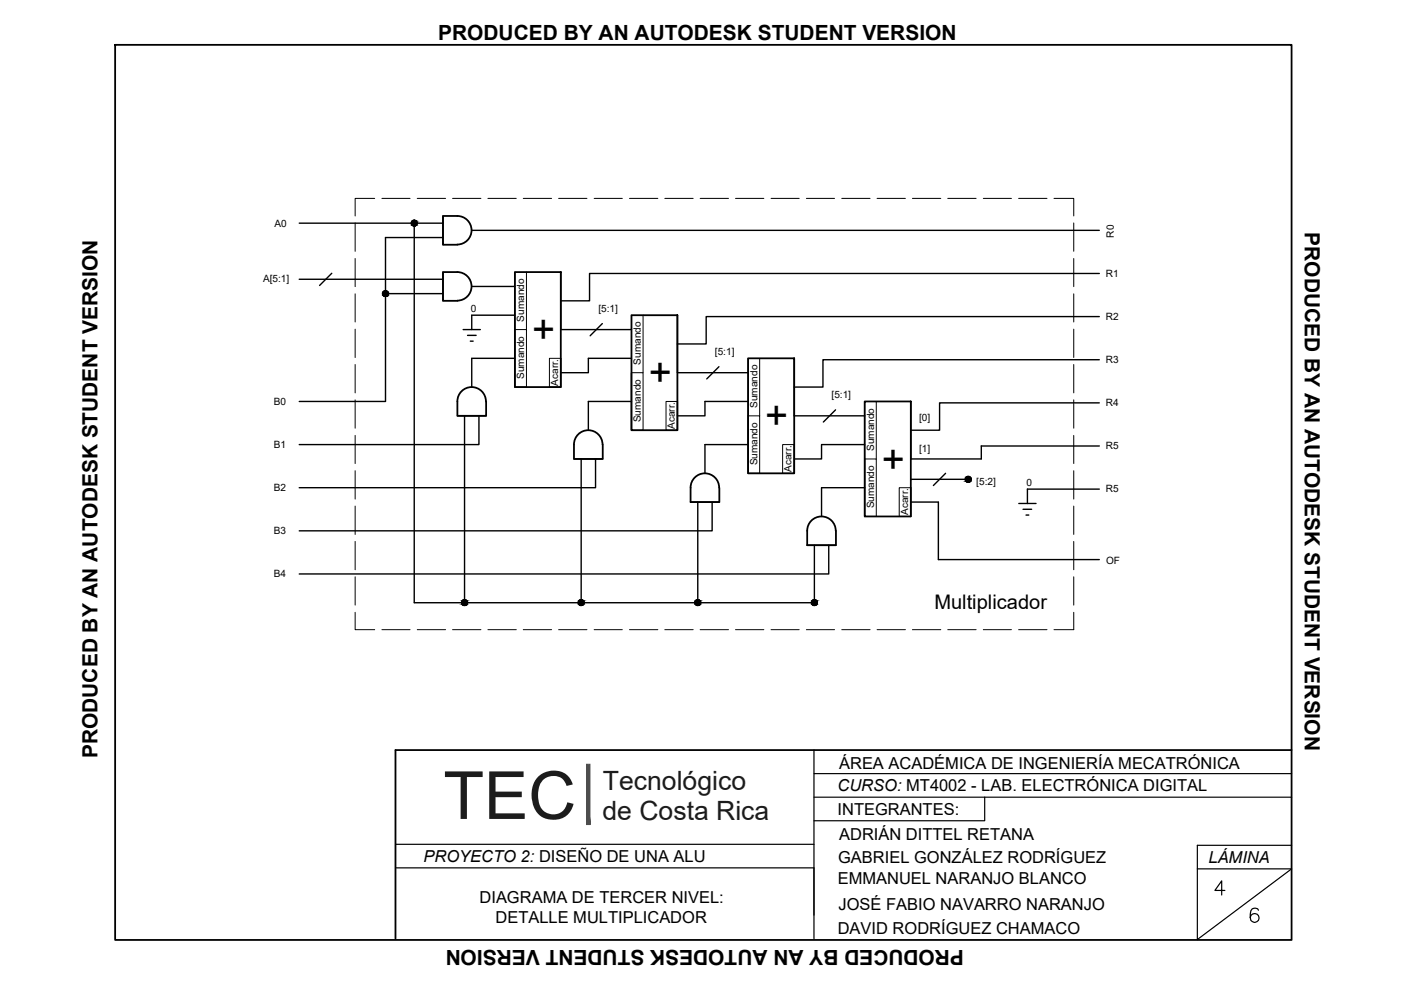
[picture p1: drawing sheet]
<svg xmlns="http://www.w3.org/2000/svg" width="297mm" height="210mm" viewBox="0 0 297 210" stroke-linecap="round" stroke-linejoin="round" font-family="sans-serif">
<!-- layer: Modulos -->
<path d="M109.2 57.7h9.7v24.4h-9.7zM133.9 66.8h9.7v24.4h-9.7zM158.6 76h9.8v24.4h-9.8zM183.3 85.1h9.8v24.4h-9.8z" fill="none" stroke="#000" stroke-width=".38"/>
<!-- layer: Cables -->
<g fill="none" stroke="#000" stroke-width=".3">
<path d="M63.4 59.2h30.5M63.4 47.3h30.5M70.3 57.9l-2.5 2.6M87.8 47.3v80.5h84.9v-12.2M93.9 57.7v6.1M93.9 45.8v6.1M93.9 50.4h-12.2v34.7h-18.3M100 48.8h133.1M118.9 57.7v12.2h15M233.1 58h-108.1v5.8h-6.1M81.7 62.3h12.2M98.2 69.9h3.6"/>
<path d="M99.1 71.1h1.9M99.7 72.3h.6M100 60.7h9.2M109.2 66.8h-9.2v3.1M109.2 69.9v12.2M109.2 76h-9.2v6.1M118.9 76v6.1M127.7 68.6l-2.6 2.6M133.9 76h-9.2v3h-5.8M133.9 79v12.2M143.6 66.8v12.2h15M152.4 77.8l-2.6 2.5"/>
<path d="M168.4 76v12.2h14.9M233.1 67.1h-83.4v5.8h-6.1M233.1 76.3h-58.6v5.8h-6.1M97 88.2h6.1M98.5 88.2v39.6M101.5 88.2v6.1h-38.1M121.7 97.3h6.1M123.2 97.3v30.5M126.3 97.3v6.1h-62.9M133.9 85.1h-9.2v6.1M143.6 85.1v6.1M158.6 85.1h-9.1v3.1h-5.9"/>
<path d="M158.6 88.2v12.2M158.6 94.3h-9.1v6.1M168.4 94.3v6.1M177.2 86.9l-2.6 2.6M183.3 94.3h-9.1v3h-5.8M183.3 97.3v12.2M193.1 85.1v12.2h15v-2.7h25M233.1 85.4h-33.9v5.8h-6.1M146.4 106.5h6.1M147.9 106.5v21.3M151 106.5v6.1h-87.6M171.1 115.6h6.1"/>
<path d="M175.7 115.6v6.1h-112.3M183.3 103.4h-9.1v6.1M193.1 103.4v6.1M193.1 106.5h5.9v12.1h34.1M193.1 101.6h12.2M200.5 100.4l-2.6 2.5M216 106.8h3.7M216.9 108h1.8M217.5 109.2h.6M233.1 103.7h-15.3v3.1"/>
<circle cx="87.8" cy="47.3" r=".61"/>
<circle cx="81.7" cy="62.2" r=".61"/>
<circle cx="205.3" cy="101.6" r=".61"/>
<circle cx="98.5" cy="127.8" r=".61"/>
<circle cx="123.2" cy="127.8" r=".61"/>
<circle cx="147.9" cy="127.8" r=".61"/>
<circle cx="172.6" cy="127.8" r=".61"/>
</g>
<!-- layer: Contorno -->
<path d="M24.4 9.5h249.4v189.8h-249.4zM93.9 57.7h3.1a3 3 0 0 1 3 3 3 3 0 0 1-3 3.1h-3.1zM97 51.8a3 3 0 0 0 3-3 3 3 0 0 0-3-3h-3.1v6.1h3.1M97 85.1v3.1h6.1v-3.1M97 85.1a3 3 0 0 1 3-3 3 3 0 0 1 3 3M127.7 94.2a3 3 0 0 0-3-3 3 3 0 0 0-3 3.1v3h6.1v-3M146.4 103.4a3 3 0 0 1 3-3 3 3 0 0 1 3.1 3M152.5 103.4v3.1h-6.1M171.1 112.5a3 3 0 0 1 3.1-3 3 3 0 0 1 3 3M177.2 112.6v3h-6.1M273.8 159h-190v40" fill="none" stroke="#000" stroke-width=".38"/>
<!-- layer: Componente_Detalle -->
<path d="M109.2 57.7v12.2h2.4v12.2h-2.4M111.6 57.7v12.2M118.9 76h-2.4v6.1h2.4M133.9 66.8v12.2h2.4v12.2h-2.4M136.3 66.8v12.2M158.6 76v12.2h2.5v12.2h-2.5M161.1 76v12.2M143.6 85.1h-2.4v6.1h2.4M168.4 94.3h-2.5v6.1h2.5M183.3 85.1v12.2h2.5v12.2h-2.5M185.8 85.1v12.2M193.1 103.4h-2.4v6.1h2.4" fill="none" stroke="#000" stroke-width=".21"/>
<!-- layer: Componentes -->
<path d="M146.4 103.4v3.1M171.1 112.6v3" fill="none" stroke="#000" stroke-width=".38"/>
<!-- layer: Cuadro_dashed -->
<g fill="none" stroke="#000" stroke-width=".21">
<path d="M75.3 47.3v6M75.3 54.8v6M79.4 42.1h-4.1v3.7M81 42.1h5.9M88.5 42.1h6M96 42.1h6M103.4 42.1h6.1M110.9 42.1h6.1M118.4 42.1h6M126 42.1h5.9M133.5 42.1h6M141 42.1h6"/>
<path d="M148.4 42.1h6.1M155.9 42.1h6.1M163.5 42.1h5.9M171 42.1h5.9M178.5 42.1h6M186 42.1h6M193.4 42.1h6.1M200.9 42.1h6.1M208.5 42.1h5.9M216 42.1h6M223.5 42.1h4.2v3.7M227.7 47.3v6"/>
<path d="M227.7 54.8v6M75.3 62.3v6M75.3 69.8v6M75.3 77.3v6M227.7 62.3v6M227.7 69.8v6M227.7 77.3v6M75.3 84.8v6M75.3 92.3v6M75.3 99.8v6M227.7 84.8v6M227.7 92.3v6"/>
<path d="M227.7 99.8v6M75.3 107.3v6M75.3 114.8v6M227.7 107.3v6M227.7 114.8v6M75.3 129.8v3.7h4.1M75.3 122.3v6M81 133.5h5.9M88.5 133.5h6M96 133.5h6M103.4 133.5h6.1M110.9 133.5h6.1"/>
<path d="M118.4 133.5h6M126 133.5h5.9M133.5 133.5h6M141 133.5h6M148.4 133.5h6.1M155.9 133.5h6.1M163.5 133.5h5.9M171 133.5h5.9M178.5 133.5h6M186 133.5h6M193.4 133.5h6.1M200.9 133.5h6.1"/>
<path d="M208.5 133.5h5.9M216 133.5h6M227.7 122.3v6M227.7 129.8v3.7h-4.2"/>
</g>
<!-- layer: Cables -->
<g fill="#000" stroke="#000" stroke-width=".21">
<path d="M87.8 46.7h.2zM87.7 46.7h.3z"/>
<path d="M87.7 46.7l.4 .1zM87.6 46.8h.5z"/>
<path d="M87.7 47.9h.3zM87.7 47.9h.2z"/>
<path d="M87.6 46.8h.6zM87.6 46.8h.6h-.7z"/>
<path d="M87.6 47.9h.5zM87.6 47.9h.4z"/>
<path d="M87.5 46.8l.8 .1zM87.5 46.8l.8 .1h-.9z"/>
<path d="M87.5 47.8h.7zM87.5 47.8l.6 .1z"/>
<path d="M87.4 46.9l.9 .1zM87.4 46.9l.9 .1h-1z"/>
<path d="M87.4 47.7h.9zM87.4 47.7l.8 .1z"/>
<path d="M87.3 47l1.1 .1zM87.3 47l1.1 .1z"/>
<path d="M87.3 47.7h1zM87.3 47.7h1z"/>
<path d="M87.3 47.1l1.1 .1v-.1zM87.3 47.1l1.1 .1h-1.2z"/>
<path d="M87.2 47.2l1.3 .1zM87.2 47.2l1.3 .1z"/>
<path d="M87.2 47.4l1.2 .1zM87.2 47.4l1.2 .1z"/>
<path d="M87.3 47.5l1 .2 .1-.2zM87.3 47.5l1 .2h-1z"/>
<path d="M87.2 47.3l1.2 .1 .1-.1zM87.2 47.3l1.2 .1h-1.2z"/>
<path d="M81.7 61.7h.2zM81.6 61.7h.3z"/>
<path d="M81.6 61.7h.4zM81.5 61.7h.5z"/>
<path d="M81.6 62.9h.3zM81.6 62.9h.2z"/>
<path d="M81.5 61.7l.6 .1zM81.5 61.7l.6 .1h-.7z"/>
<path d="M81.5 62.8h.5zM81.5 62.8l.4 .1z"/>
<path d="M81.4 61.8l.8 .1zM81.4 61.8l.8 .1h-.9z"/>
<path d="M81.4 62.8h.7zM81.4 62.8h.6z"/>
<path d="M81.3 61.9l.9 .1zM81.3 61.9l.9 .1h-1z"/>
<path d="M81.3 62.7h.9zM81.3 62.7l.8 .1z"/>
<path d="M81.2 62h1.1zM81.2 62h1.1z"/>
<path d="M81.2 62.6h1zM81.2 62.6l1 .1z"/>
<path d="M81.2 62l1.1 .2v-.2zM81.2 62l1.1 .2h-1.2z"/>
<path d="M81.1 62.2l1.3 .1zM81.1 62.2l1.3 .1z"/>
<path d="M81.1 62.4l1.2 .1v-.1zM81.1 62.4l1.2 .1h-1.1z"/>
<path d="M81.2 62.5h1.1zM81.2 62.5l1 .1z"/>
<path d="M81.1 62.3l1.2 .1 .1-.1zM81.1 62.3l1.2 .1h-1.2z"/>
<path d="M205.2 101h.3zM205.1 101h.4z"/>
<path d="M205.1 101l.5 .1zM205 101.1h.6z"/>
<path d="M205.1 102.2h.4zM205.1 102.2l.2 .1z"/>
<path d="M205 101.1l.6 .1zM205 101.1l.6 .1h-.7z"/>
<path d="M205 102.2h.6zM205 102.2h.5z"/>
<path d="M204.9 101.2h.8zM204.9 101.2h.8h-.9z"/>
<path d="M204.9 102.1h.7zM204.9 102.1l.7 .1z"/>
<path d="M204.8 101.2l1 .1zM204.8 101.2l1 .1h-1z"/>
<path d="M204.8 102.1h.9zM204.8 102.1h.8z"/>
<path d="M204.8 101.3l1.1 .1zM204.8 101.3l1.1 .1z"/>
<path d="M204.8 102h1zM204.8 102l.9 .1z"/>
<path d="M204.7 101.4l1.2 .1v-.1zM204.7 101.4l1.2 .1h-1.2z"/>
<path d="M204.7 101.8l1.1 .2 .1-.2zM204.7 101.8l1.1 .2h-1z"/>
<path d="M204.7 101.5l1.2 .1zM204.7 101.5l1.2 .1z"/>
<path d="M204.7 101.6l1.2 .2v-.2zM204.7 101.6l1.2 .2h-1.2z"/>
<path d="M204.7 101.8h1.2zM204.7 101.8h1.2z"/>
<path d="M98.5 127.2h.2zM98.3 127.2h.4z"/>
<path d="M98.3 127.2h.5zM98.2 127.2h.6z"/>
<path d="M98.3 128.3h.4zM98.3 128.3l.2 .1z"/>
<path d="M98.2 127.2l.7 .1zM98.1 127.3h.8z"/>
<path d="M98.2 128.3h.6zM98.2 128.3h.5z"/>
<path d="M98.1 127.3l.9 .1zM98.1 127.3l.9 .1h-1z"/>
<path d="M98.1 128.3h.8zM98.1 128.3h.7z"/>
<path d="M98 127.4l1 .1zM98 127.4l1 .1z"/>
<path d="M98 128.2h1zM98 128.2l.9 .1z"/>
<path d="M98 127.5h1.1zM98 127.5h1.1z"/>
<path d="M98 128.1h1zM98 128.1l1 .1z"/>
<path d="M97.9 127.5l1.2 .2v-.2zM97.9 127.5l1.2 .2h-1.2z"/>
<path d="M97.9 127.7l1.2 .1v-.1zM97.9 127.7l1.2 .1h-1.2z"/>
<path d="M97.9 127.9l1.2 .1v-.1zM97.9 127.9l1.2 .1h-1.2z"/>
<path d="M97.9 128h1.2zM97.9 128l1.1 .1z"/>
<path d="M97.9 127.8h1.2zM97.9 127.8l1.2 .1z"/>
<path d="M123.2 127.2h.2zM123 127.2h.4z"/>
<path d="M123 127.2h.5zM123 127.2h.5z"/>
<path d="M123 128.3h.4zM123 128.3l.3 .1z"/>
<path d="M123 127.2l.6 .1zM122.9 127.3h.7z"/>
<path d="M123 128.3h.5zM123 128.3h.4z"/>
<path d="M122.9 127.3l.8 .1zM122.9 127.3l.8 .1h-.9z"/>
<path d="M122.9 128.3h.7zM122.9 128.3h.6z"/>
<path d="M122.8 127.4l.9 .1zM122.8 127.4l.9 .1h-1z"/>
<path d="M122.8 128.2h.9zM122.8 128.2l.8 .1z"/>
<path d="M122.7 127.5h1.1zM122.7 127.5h1.1z"/>
<path d="M122.7 128.1h1zM122.7 128.1l1 .1z"/>
<path d="M122.7 127.5l1.1 .2v-.2zM122.7 127.5l1.1 .2h-1.2z"/>
<path d="M122.6 127.7l1.3 .1-.1-.1zM122.6 127.7l1.3 .1h-1.3z"/>
<path d="M122.6 127.9l1.2 .1v-.1zM122.6 127.9l1.2 .1h-1.1z"/>
<path d="M122.7 128h1.1zM122.7 128l1 .1z"/>
<path d="M122.6 127.8h1.3zM122.6 127.8l1.2 .1z"/>
<path d="M147.9 127.2h.2zM147.8 127.2h.3z"/>
<path d="M147.8 127.2h.4zM147.7 127.2h.5z"/>
<path d="M147.8 128.3h.3zM147.8 128.3l.2 .1z"/>
<path d="M147.7 127.2l.6 .1zM147.6 127.3h.7z"/>
<path d="M147.7 128.3h.5zM147.7 128.3h.4z"/>
<path d="M147.6 127.3l.8 .1zM147.6 127.3l.8 .1h-.9z"/>
<path d="M147.6 128.3h.7zM147.6 128.3h.6z"/>
<path d="M147.5 127.4l1 .1zM147.4 127.5h1.1z"/>
<path d="M147.5 128.2h.9zM147.5 128.2l.8 .1z"/>
<path d="M147.4 127.5h1.1zM147.4 127.5h1.1z"/>
<path d="M147.4 128.1h1.1zM147.4 128.1l1 .1z"/>
<path d="M147.4 127.5l1.1 .2v-.2zM147.4 127.5l1.1 .2h-1.2z"/>
<path d="M147.3 127.7l1.3 .1-.1-.1zM147.3 127.7l1.3 .1h-1.3z"/>
<path d="M147.3 127.9l1.2 .1v-.1zM147.3 127.9l1.2 .1h-1.1z"/>
<path d="M147.4 128h1.1zM147.4 128l1.1 .1z"/>
<path d="M147.3 127.8h1.3zM147.3 127.8l1.2 .1z"/>
<path d="M172.6 127.2h.2zM172.5 127.2h.3z"/>
<path d="M172.5 127.2h.5zM172.4 127.2h.6z"/>
<path d="M172.5 128.3h.3zM172.5 128.3l.2 .1z"/>
<path d="M172.4 127.2l.6 .1zM172.3 127.3h.7z"/>
<path d="M172.4 128.3h.6zM172.4 128.3h.4z"/>
<path d="M172.3 127.3l.8 .1zM172.3 127.3l.8 .1h-.9z"/>
<path d="M172.3 128.3h.7zM172.3 128.3h.7z"/>
<path d="M172.2 127.4l1 .1zM172.2 127.4l1 .1h-1z"/>
<path d="M172.2 128.2h.9zM172.2 128.2l.8 .1z"/>
<path d="M172.2 127.5h1.1zM172.2 127.5h1.1z"/>
<path d="M172.2 128.1h1zM172.2 128.1l.9 .1z"/>
<path d="M172.1 127.5l1.2 .2v-.2zM172.1 127.5l1.2 .2h-1.2z"/>
<path d="M172.1 128h1.2zM172.1 128l1.1 .1z"/>
<path d="M172.1 127.7l1.2 .1v-.1zM172.1 127.7l1.2 .1h-1.2z"/>
<path d="M172.1 127.8l1.2 .1zM172.1 127.8l1.2 .1z"/>
<path d="M172.1 127.9l1.2 .1v-.1zM172.1 127.9l1.2 .1h-1.2z"/>
</g>
<!-- layer: 0 -->
<path d="M172.6 159v40M83.8 179h88.8M172.6 164h101.2M172.6 169h101.2M208.8 169v5h-36.2M273.8 179.2h-19.9v20l19.9-15h-19.9M83.8 184h88.8v10" fill="none" stroke="#000" stroke-width=".25"/>
<!-- layer: Texto -->
<path d="M259.7 188.8h-2.1l1.4-2v3M266.8 193a.9 .9 0 0 0-.8-.5 .9 .9 0 0 0-.8 .6 2.2 2.2 0 0 0 .3 2.3 .93 .93 0 0 0 1.4-.4 .93 .93 0 0 0-.7-1.3 .93 .93 0 0 0-1.1 .8" fill="none" stroke="#000" stroke-width=".25"/>
<!-- layer: 0 -->
<path d="M124.4 162l.7 12.8v-12.8zM124.4 162l.7 12.8h-.7z" fill="#4b4b4b" stroke="#4b4b4b" stroke-width=".21"/>
<text font-size="14.1" fill="#1c1c1c" x="94" y="173.6">TEC</text>
<g font-size="8.5">
<text x="118.2" y="72.3" transform="rotate(-90 118.2 72.3)">+</text>
<text x="142.9" y="81.5" transform="rotate(-90 142.9 81.5)">+</text>
<text x="167.6" y="90.6" transform="rotate(-90 167.6 90.6)">+</text>
<text x="192.3" y="99.8" transform="rotate(-90 192.3 99.8)">+</text>
</g>
<g font-size="5.6" fill="#1c1c1c">
<text x="127.8" y="167.4">Tecnológico</text>
<text x="127.7" y="173.9">de Costa Rica</text>
</g>
<g font-size="4.4">
<text x="92.9" y="8.5">PRODUCED BY AN AUTODESK STUDENT VERSION</text>
<text x="276.6" y="49.3" transform="rotate(90 276.6 49.3)">PRODUCED BY AN AUTODESK STUDENT VERSION</text>
<text x="20.6" y="160.7" transform="rotate(-90 20.6 160.7)">PRODUCED BY AN AUTODESK STUDENT VERSION</text>
<text x="204.4" y="201.5" transform="rotate(180 204.4 201.5)">PRODUCED BY AN AUTODESK STUDENT VERSION</text>
</g>
<text font-size="4.3" x="198.1" y="129.2">Multiplicador</text>
<g font-size="3.5">
<text x="177.6" y="167.8">CURSO: MT4002 - LAB. ELECTRÓNICA DIGITAL</text>
<text x="177.9" y="163.1">ÁREA ACADÉMICA DE INGENIERÍA MECATRÓNICA</text>
<text x="177.6" y="172.7">INTEGRANTES:</text>
<text x="177.9" y="178.1">ADRIÁN DITTEL RETANA</text>
<text x="89.8" y="182.7">PROYECTO 2: DISEÑO DE UNA ALU</text>
<text x="177.7" y="183">GABRIEL GONZÁLEZ RODRÍGUEZ</text>
<text x="256.2" y="183">LÁMINA</text>
<text x="101.7" y="191.4">DIAGRAMA DE TERCER NIVEL:</text>
<text x="177.6" y="187.4">EMMANUEL NARANJO BLANCO</text>
<text x="105.1" y="195.6">DETALLE MULTIPLICADOR</text>
<text x="177.6" y="197.9">DAVID RODRÍGUEZ CHAMACO</text>
<text x="177.8" y="192.9">JOSÉ FABIO NAVARRO NARANJO</text>
</g>
<g font-size="2.1">
<text x="58.2" y="48.1">A0</text>
<text x="236.2" y="50.4" transform="rotate(-90 236.2 50.4)">R0</text>
<text x="55.8" y="59.7">A[5:1]</text>
<text x="234.5" y="58.7">R1</text>
<text x="99.9" y="66.1">0</text>
<text x="111.2" y="68.2" transform="rotate(-90 111.2 68.2)">Sumando</text>
<text x="126.9" y="66.1">[5:1]</text>
<text x="234.5" y="67.8">R2</text>
<text x="135.9" y="77.3" transform="rotate(-90 135.9 77.3)">Sumando</text>
<text x="151.6" y="75.3">[5:1]</text>
<text x="234.5" y="77">R3</text>
<text x="111.2" y="80.4" transform="rotate(-90 111.2 80.4)">Sumando</text>
<text x="118.3" y="81.8" transform="rotate(-90 118.3 81.8)">Acarr.</text>
<text x="58" y="86">B0</text>
<text x="135.9" y="89.5" transform="rotate(-90 135.9 89.5)">Sumando</text>
<text x="160.6" y="86.5" transform="rotate(-90 160.6 86.5)">Sumando</text>
<text x="176.3" y="84.4">[5:1]</text>
<text x="194.9" y="89.2">[0]</text>
<text x="234.5" y="86">R4</text>
<text x="58" y="95.1">B1</text>
<text x="143.1" y="90.9" transform="rotate(-90 143.1 90.9)">Acarr.</text>
<text x="185.3" y="95.6" transform="rotate(-90 185.3 95.6)">Sumando</text>
<text x="194.9" y="95.7">[1]</text>
<text x="234.5" y="95.1">R5</text>
<text x="160.6" y="98.7" transform="rotate(-90 160.6 98.7)">Sumando</text>
<text x="167.8" y="100.1" transform="rotate(-90 167.8 100.1)">Acarr.</text>
<text x="58" y="104.1">B2</text>
<text x="185.3" y="107.8" transform="rotate(-90 185.3 107.8)">Sumando</text>
<text x="207" y="102.9">[5:2]</text>
<text x="217.7" y="102.9">0</text>
<text x="234.5" y="104.3">R5</text>
<text x="58" y="113.3">B3</text>
<text x="192.5" y="109.2" transform="rotate(-90 192.5 109.2)">Acarr.</text>
<text x="234.5" y="119.5">OF</text>
<text x="58" y="122.2">B4</text>
</g>
</svg>
